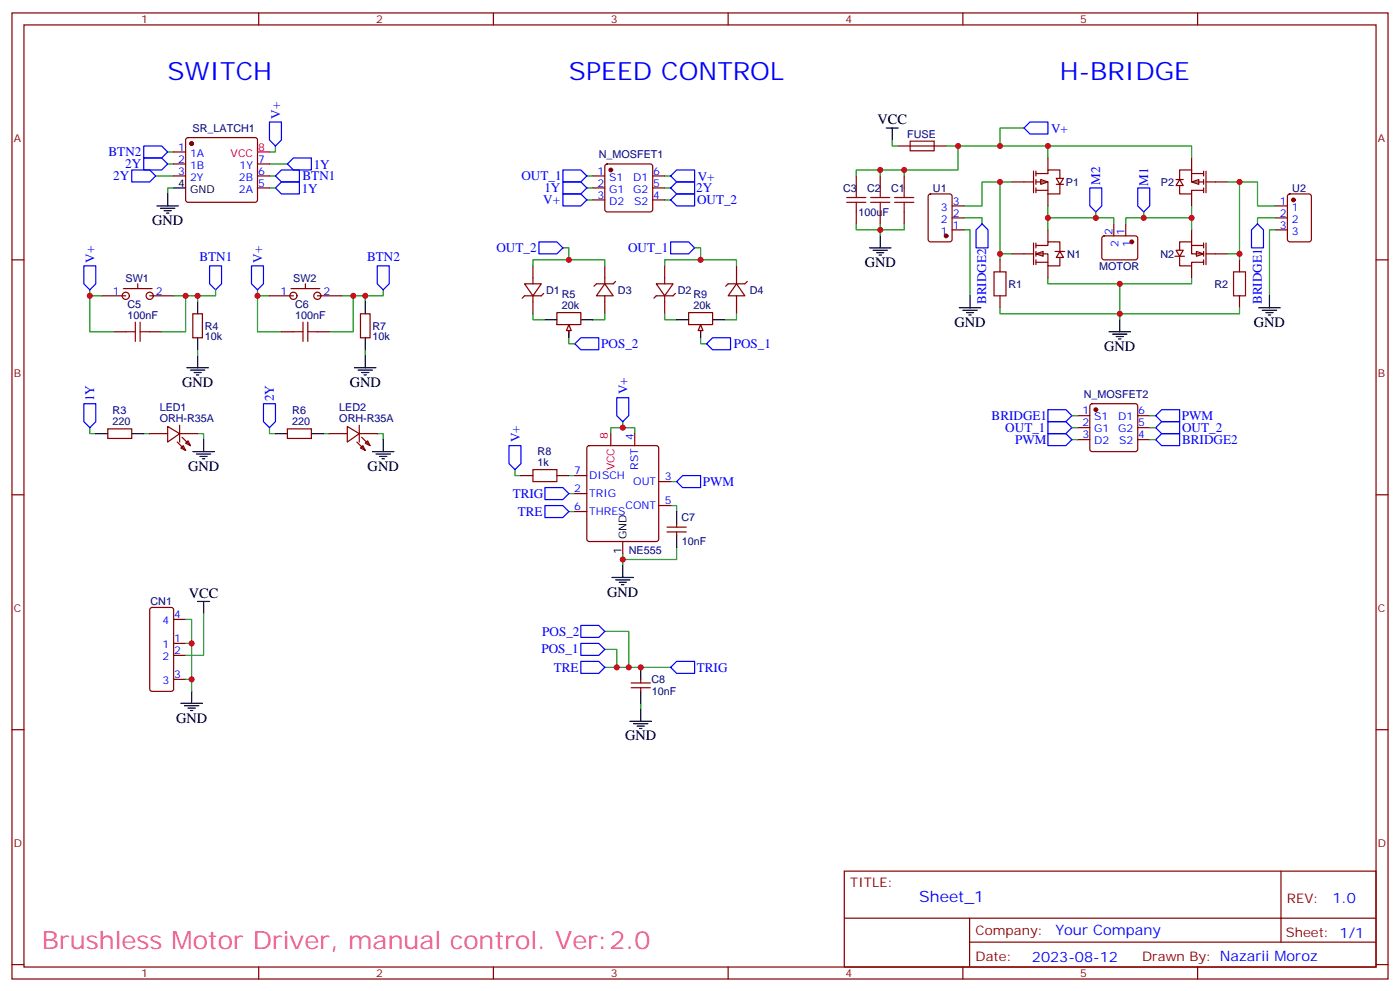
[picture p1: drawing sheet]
<svg xmlns="http://www.w3.org/2000/svg" width="412mm" height="292mm" viewBox="0 0 412 292" stroke-linecap="round" stroke-linejoin="round" font-family="sans-serif">
<g fill="none" stroke="#870000" stroke-width=".35">
<path d="M3.5 3.8h405.4v284.3h-405.4zM7.1 7.3h398.2v277.3h-398.2zM76.2 3.8v3.5M145.3 3.8v3.5M214.5 3.8v3.5M283.6 3.8v3.5M352.8 3.8v3.5M3.5 76.5h3.6M405.3 76.5h3.6M3.5 145.6h3.6M405.3 145.6h3.6M3.5 214.8h3.6"/>
<path d="M405.3 214.8h3.6M248.7 256.4h156.6v28.2h-156.6zM377.3 256.4v20.9M248.7 270.2h156.5M285.6 277.3h119.6M285.6 270.2v14.2M3.5 283.9h3.6M76.2 284.6v3.5M145.3 284.6v3.5M214.5 284.6v3.5M283.6 284.6v3.5M352.8 284.6v3.5"/>
<path d="M405.3 283.9h3.6"/>
</g>
<g fill="#fff" stroke="#870000" stroke-width=".35">
<path d="M305.2 74.7l2.1-.7v1.4z"/>
<path d="M312.2 74l1.1 1.8h-2.2z"/>
</g>
<path d="M298.1 74.7h6.3M304.4 71.5v6.4M305.2 72.2h3.5v-1h3.5v2.8M305.2 74.7h3.5v3.5h3.5v-2.4M305.2 77.2h3.5M305.2 71.5v1.5M305.2 74v1.4M305.2 76.5v1.4M308.7 67.7v3.5M308.7 78.2v3.6M310.8 74h2.8" fill="none" stroke="#870000" stroke-width=".35"/>
<g fill="#fff" stroke="#870000" stroke-width=".35">
<path d="M352.4 74l2.1 .7-2.1 .7z"/>
<path d="M346.4 73.7h2.1l-1 1.7z"/>
</g>
<path d="M346.1 75.4h2.8M347.5 75.4v2.8h3.5v-1h3.5M347.5 73.7v-2.5h3.5v3.5h3.5M351 72.2h3.5M351 67.7v3.5M351 78.2v3.6M354.5 71.5v1.5M354.5 74v1.4M354.5 76.5v1.4M355.2 71.5v6.4M355.2 74.7h6.4" fill="none" stroke="#870000" stroke-width=".35"/>
<g fill="#fff" stroke="#870000" stroke-width=".35">
<path d="M306.6 52.8l2.1 .8-2.1 .7z"/>
<path d="M311.1 52.5h2.2l-1.1 1.8z"/>
</g>
<path d="M298.1 53.6h6.3M304.4 50.4v6.3M305.2 51.1h3.5v-1.1h3.5v2.5M305.2 53.6h3.5v3.5M305.2 56h3.5M305.2 50.4v1.4M305.2 52.8v1.5M305.2 55.3v1.4M308.7 46.5v3.5M308.7 57.1v3.5M311.1 54.3h2.2M312.2 54.3v2.8h-3.5" fill="none" stroke="#870000" stroke-width=".35"/>
<g fill="#fff" stroke="#870000" stroke-width=".35">
<path d="M351 53.6l2.1-.8v1.5z"/>
<path d="M347.5 52.8l1 1.8h-2.1z"/>
</g>
<g fill="none" stroke="#870000" stroke-width=".35">
<path d="M51.2 44.7h3.5M51.2 48.3h3.5M51.2 51.8h3.5M54.9 40.7l.5-.2h19.7l.5 .2 .2 .5v17.6l-.2 .5-.5 .2h-19.7l-.5-.2-.2-.5v-17.6zM75.8 48.3h3.6M75.8 51.8h3.6M75.8 55.3h3.6M264.6 43h14.1M273.6 57.3l.5-.2h5.7l.6 .4 .1 13-.5 .6-5.9 .1-.6-.5-.1-12.9zM346.4 52.8h2.1M347.5 54.6v2.5h3.5v-1.1h3.5M351 50h-3.5v2.8"/>
<path d="M351 50v3.6h3.5M351 51.1h3.5M351 46.5v3.5M351 57.1v3.5M354.5 50.4v1.4M354.5 52.8v1.5M354.5 55.3v1.4M355.2 50.4v6.3M355.2 53.6h6.4M379.5 57.3l.4-.2h5.7l.6 .4 .1 13-.5 .6-5.9 .1-.6-.5-.1-12.9zM157 78.2v5.3M178.2 78.2v5.3"/>
<path d="M195.8 78.2v5.3M217 78.2v5.3M280.5 60.6h3.5M280.5 64.1h3.5M280.5 67.7h3.5M294.6 76.5v3.5M324.8 69.6l.5-.2 9.4 .1 .4 .6v6l-.7 .4-9.4-.1-.4-.6v-5.7zM328.1 65.9v3.5M331.6 65.9v3.5M365.1 76.5v3.5M375.7 60.6h3.5M375.7 64.1h3.5"/>
<path d="M375.7 67.7h3.5M30 87.1h7M33.5 97.6h3.5M36.3 84.9h8.5M40.6 83.5v1.4M44.1 87.1h7.1M44.1 97.6h3.5M56.8 92.4h2.8v7h-2.8zM79.4 87.1h7M82.9 97.6h3.5M85.7 84.9h8.5M90 83.5v1.4"/>
<path d="M93.5 87.1h7M93.5 97.6h3.5M106.2 92.4h2.8v7h-2.8zM154.5 83.5h5l-2.5 3.6zM157 87.1v5.3M160.2 86.4l-.7 .7h-5l-.7 .7M164 92h7.1v3.5h-7.1zM167.6 96.2v1.8M178.2 83.5l2.4 3.6h-4.9zM178.2 87.1v5.3M181.3 82.8l-.7 .7h-4.9l-.7 .7M193.3 83.5h5l-2.5 3.6z"/>
<path d="M195.8 87.1v5.3M199 86.4l-.7 .7h-5l-.7 .7M217 83.5l2.4 3.6h-4.9zM217 87.1v5.3M220.1 82.8l-.7 .7h-4.9l-.7 .7M294.6 87.1v3.5M365.1 87.1v3.5M31.7 126.2h7.1v2.8h-7.1zM44.1 127.6h5.3M49.4 125.5l3.5 2.1-3.5 2.5zM52.2 130.1l2.5 2.5M52.9 127.6h5.3"/>
<path d="M52.9 125.2v4.9M53.6 128.7l2.5 2.5M54 131.2l.7 1.4-1.4-.7zM54.7 130.5l.7-.7 .7 1.4zM84.7 126.2h7v2.8h-7zM97 127.6h5.3M102.3 125.5l3.5 2.1-3.5 2.5zM105.1 130.1l2.5 2.5M105.8 127.6h5.3M105.8 125.2v4.9M106.5 128.7l2.5 2.5M106.9 131.2l.7 1.4-1.4-.7z"/>
<path d="M107.6 130.5l.7-.7 .7 1.4zM153.5 140h3.5M164 140h3.6M169.3 140h3.6M173.1 131.4l.5-.2h19.7l.5 .2 .2 .5v26.8l-.2 .5-.5 .2h-19.7l-.5-.2-.2-.5v-26.8zM179.9 127.6v3.6M187 127.6v3.6M169.3 150.6h3.6M169.3 145.3h3.6M183.4 159.4v3.5M194 148.8h3.6M194 141.7h3.6"/>
<path d="M196.5 156.6h5.6M196.5 155.2h5.6M199.3 154.1v1.1M199.3 156.6v1"/>
<circle cx="37" cy="87.1" r="1.06"/>
<circle cx="44.1" cy="87.1" r="1.06"/>
<circle cx="86.4" cy="87.1" r="1.06"/>
<circle cx="93.5" cy="87.1" r="1.06"/>
</g>
<g fill="none" stroke="#008700" stroke-width=".35">
<path d="M301.6 37.7h-7v5.3M45.9 51.8h5.3M49.4 48.3h1.8M49.4 44.7h1.8M51.2 55.3h-1.8v1.8M79.4 48.3h5.3M79.4 51.8h1.7M79.4 55.3h1.7M81.1 43v1.7h-1.7M262.8 41.2v1.8h1.8M278.7 43h3.5M294.6 53.6h-5.3v7h-5.3"/>
<path d="M298.1 53.6h-3.5v21.1M308.7 46.5v-3.5h42.3v3.5M308.7 43h-26.5v7h-15.9v1.8M361.6 53.6h3.5v21.1M365.1 53.6h5.3v7h5.3M165.8 73h1.8v3.5h10.6v1.7M167.6 76.5h-10.6v1.7M204.6 73h1.8v3.5h10.6v1.7M206.4 76.5h-10.6v1.7M284 64.1h5.3v1.8M284 67.7h1.8v19.4M298.1 74.7h-3.5v1.8"/>
<path d="M308.7 64.1h19.4v1.8M308.7 60.6v7.1M322.8 62.4v1.7M336.9 62.4v1.7M351 64.1h-19.4v1.8M351 60.6v7.1M361.6 74.7h3.5v1.8M375.7 64.1h-5.3v1.8M375.7 67.7h-1.8v19.4M26.5 85.3v1.8h3.5M26.5 87.1v10.5h7M51.2 87.1h3.5v10.5h-7.1"/>
<path d="M54.7 87.1h3.5v1.7M63.5 85.3v1.8h-5.3M75.8 87.1v10.5h7.1M75.8 85.3v1.8h3.6M100.5 87.1h3.6v10.5h-7.1M104.1 87.1h3.5v1.7M112.9 85.3v1.8h-5.3M157 92.4v1.7h3.5M167.6 99.4v1.8h1.7M178.2 92.4v1.7h-3.6M195.8 92.4v1.7h3.5M206.4 99.4v1.8h1.7"/>
<path d="M217 92.4v1.7h-3.6M294.6 90.6v1.8h70.5v-1.8M308.7 81.8v1.7h21.1v10.6M351 81.8v1.7h-21.2M58.2 102.9v1.8M107.6 102.9v1.8M26.5 125.9v1.7h1.7M42.3 127.6h1.8M58.2 127.6h1.8v1.8M79.4 125.9v1.7h1.7M95.2 127.6h1.8M111.1 127.6h1.8v1.8"/>
<path d="M151.7 138.2v1.8h1.8M167.6 140h1.7M183.4 125.9h3.6v1.7M183.4 124.1v1.8h-3.5v1.7M167.6 145.3h1.7M167.6 150.6h1.7M197.6 148.8h1.7v1.8M197.6 141.7h1.7M183.4 162.9v3.5M199.3 161.1v3.6h-15.9"/>
</g>
<g fill="none" stroke="#000" stroke-width=".35">
<path d="M261.1 37.7h3.5M262.8 37.7v3.5M49.4 57.1v3.5M51.2 55.3h3.5M46.2 60.6h6.4M47.3 61.3h4.2M48.3 62h2.1M49 62.7h.7M256.1 73h6.4M257.2 73.7h4.2M258.2 74.4h2.1M258.9 75.1h.7"/>
<path d="M259.3 69.4v3.6M58.2 88.8v3.6M58.2 99.4v3.5M107.6 88.8v3.6M107.6 99.4v3.5M160.5 94.1h3.5M167.6 95.9v3.5M171.1 94.1h3.5M326.7 97.6h6.3M327.7 98.4h4.3M328.8 99.1h2.1M329.5 99.8h.7"/>
<path d="M329.8 94.1v3.5M55 108.2h6.4M56.1 108.9h4.2M57.1 109.6h2.2M57.9 110.3h.7M58.2 104.7v3.5M104.4 108.2h6.4M105.5 108.9h4.2M106.5 109.6h2.2M107.2 110.3h.7M107.6 104.7v3.5M28.2 127.6h3.5"/>
<path d="M38.8 127.6h3.5M56.8 132.9h6.3M57.9 133.6h4.2M58.9 134.3h2.1M59.6 135h.7M60 129.4v3.5M81.1 127.6h3.6M91.7 127.6h3.5M109.7 132.9h6.4M110.8 133.6h4.2M111.8 134.3h2.1M112.5 135h.7"/>
<path d="M112.9 129.4v3.5M199.3 150.6v3.5M199.3 157.6v3.5M180.3 170h6.3M181.3 170.7h4.3M182.4 171.4h2.1M183.1 172.1h.7M183.4 166.4v3.6"/>
</g>
<path d="M268.1 41.6h7.1v2.8h-7.1zM37 97.6h2.9M39.9 94.8v5.7M41.3 94.8v5.7M41.3 97.6h2.8M86.4 97.6h2.9M89.3 94.8v5.7M90.7 97.6h2.8M90.7 94.8v5.7M292.8 80h3.5v7.1h-3.5zM363.4 80h3.5v7.1h-3.5zM157 138.2h7v3.5h-7z" fill="none" stroke="#a10000" stroke-width=".35"/>
<g fill="#870000" stroke="#870000" stroke-width=".35">
<circle cx="333.4" cy="71.2" r=".53"/>
<circle cx="381" cy="58.8" r=".53"/>
<circle cx="278.7" cy="69.4" r=".53"/>
<circle cx="56.4" cy="42.3" r=".53"/>
</g>
<g fill="none" stroke="#00f" stroke-width=".35">
<path d="M303.4 35.9h5.3v3.5h-5.3l-1.8-1.7zM38.8 50h5.3l1.8 1.8-1.8 1.8h-5.3zM42.3 46.5h5.3l1.8 1.8-1.8 1.7h-5.3zM42.3 43h5.3l1.8 1.7-1.8 1.8h-5.3zM81.1 55.3l1.8-1.7h5.3v3.5h-5.3zM81.1 51.8l1.8-1.8h5.3v3.6h-5.3zM84.7 48.3l1.7-1.8h5.3v3.5h-5.3zM321 55.3h3.6v5.3l-1.8 1.8-1.8-1.8zM335.1 55.3h3.6v5.3l-1.8 1.8-1.8-1.8zM24.7 78.2h3.5v5.3l-1.7 1.8-1.8-1.8zM61.7 78.2h3.6v5.3l-1.8 1.8-1.8-1.8zM74.1 78.2h3.5v5.3l-1.8 1.8-1.7-1.8z"/>
<path d="M111.1 78.2h3.6v5.3l-1.8 1.8-1.8-1.8zM158.7 71.2h5.3l1.8 1.8-1.8 1.7h-5.3zM197.6 71.2h5.2l1.8 1.8-1.8 1.7h-5.2zM24.7 118.8h3.5v5.3l-1.7 1.8-1.8-1.8zM77.6 118.8h3.5v5.3l-1.7 1.8-1.8-1.8zM169.3 101.2l1.8-1.8h5.3v3.5h-5.3zM181.7 117.1h3.5v5.2l-1.8 1.8-1.7-1.8zM208.1 101.2l1.8-1.8h5.3v3.5h-5.3zM149.9 131.2h3.6v5.3l-1.8 1.7-1.8-1.7zM160.5 143.5h5.3l1.8 1.8-1.8 1.7h-5.3zM160.5 148.8h5.3l1.8 1.8-1.8 1.7h-5.3zM199.3 141.7l1.8-1.7h5.3v3.5h-5.3z"/>
</g>
<path d="M75.8 44.7h3.6" fill="none" stroke="#f00" stroke-width=".35"/>
<path d="M167.6 95.5l.7 1.8h-1.4z" fill="#f0f0f0" stroke="#870000" stroke-width=".35"/>
<path d="M199.3 94.1h3.5M206.4 95.9v3.5M209.9 94.1h3.5" fill="none" stroke="#000" stroke-width=".35"/>
<path d="M202.8 92h7.1v3.5h-7.1zM206.4 96.2v1.8" fill="none" stroke="#870000" stroke-width=".35"/>
<path d="M206.4 95.5l.7 1.8h-1.4z" fill="#f0f0f0" stroke="#870000" stroke-width=".35"/>
<g fill="none" stroke="#008700" stroke-width=".35">
<path d="M172.9 58.8h1.7M172.9 51.8h1.7M172.9 55.3h1.7M195.8 58.8h1.8M195.8 51.8h1.8M195.8 55.3h1.8M259.3 50h-7.1v1.8M266.3 50h-7v1.8M252.2 65.9v1.8h14.1v-1.8M259.3 65.9v3.5M315.7 125.9h1.8M315.7 122.3h1.8"/>
<path d="M315.7 129.4h1.8M338.7 125.9h1.7M338.7 122.3h1.7M338.7 129.4h1.7M54.7 200h1.7v3.5M54.7 189.4h1.7v10.6M54.7 182.3h1.7v7.1M60 180.6v12.3h-5.3M178.2 185.8h7v10.6M178.2 191.1h3.5v5.3M178.2 196.4h19.4M188.7 207v1.8"/>
</g>
<g fill="none" stroke="#00f" stroke-width=".35">
<path d="M79.4 35.9h3.5v5.3l-1.8 1.8-1.7-1.8zM165.8 53.6h5.3l1.8 1.7-1.8 1.8h-5.3zM165.8 50h5.3l1.8 1.8-1.8 1.8h-5.3zM165.8 57.1h5.3l1.8 1.7-1.8 1.8h-5.3zM197.6 55.3l1.7-1.7h5.3v3.5h-5.3zM197.6 51.8l1.7-1.8h5.3v3.6h-5.3zM197.6 58.8l1.7-1.7h5.3v3.5h-5.3zM289.3 65.9l1.7 1.8v5.3h-3.5v-5.3zM370.4 65.9l1.8 1.8v5.3h-3.5v-5.3zM308.7 124.1h5.3l1.7 1.8-1.7 1.7h-5.3zM308.7 120.6h5.3l1.7 1.7-1.7 1.8h-5.3zM308.7 127.6h5.3l1.7 1.8-1.7 1.8h-5.3z"/>
<path d="M340.4 129.4l1.8-1.8h5.3v3.6h-5.3zM340.4 122.3l1.8-1.7h5.3v3.5h-5.3zM342.2 124.1h5.3v3.5h-5.3l-1.8-1.7zM171.1 194.7h5.3l1.8 1.7-1.8 1.8h-5.3zM171.1 189.4h5.3l1.8 1.7-1.8 1.8h-5.3zM171.1 184.1h5.3l1.8 1.7-1.8 1.8h-5.3zM197.6 196.4l1.7-1.7h5.3v3.5h-5.3z"/>
</g>
<g fill="none" stroke="#870000" stroke-width=".35">
<path d="M174.6 51.8h3.6M174.6 55.3h3.6M174.6 58.8h3.6M178.4 48.5l.5-.2h12.7l.5 .2 .2 .5v12.7l-.3 .5-.4 .2h-12.7l-.5-.3-.2-.4v-12.7zM192.3 51.8h3.5M192.3 55.3h3.5M192.3 58.8h3.5M252.2 51.8v3.5M259.3 51.8v3.5M266.3 51.8v3.5M252.2 62.4v3.5M259.3 62.4v3.5"/>
<path d="M266.3 62.4v3.5M321.3 119l.4-.2h12.7l.5 .2 .2 .5v12.7l-.2 .5-.5 .2h-12.7l-.5-.2-.2-.5v-12.7zM317.5 122.3h3.5M317.5 125.9h3.5M317.5 129.4h3.5M335.1 122.3h3.6M335.1 125.9h3.6M335.1 129.4h3.6M44.3 179l.5-.2h5.6l.7 .4 .1 23.6-.5 .6-5.9 .1-.6-.5-.1-23.5zM51.2 189.4h3.5M51.2 192.9h3.5M51.2 200h3.5"/>
<path d="M51.2 182.3h3.5M188.7 200v1M185.9 202.4h5.7M185.9 201h5.7M188.7 202.4v1.1"/>
</g>
<g fill="#870000" stroke="#870000" stroke-width=".35">
<circle cx="179.9" cy="50" r=".53"/>
<circle cx="322.8" cy="120.6" r=".53"/>
</g>
<g fill="none" stroke="#000" stroke-width=".35">
<path d="M282.6 90.6h6.3M283.6 91.3h4.3M284.7 92h2.1M285.4 92.7h.7M285.8 87.1v3.5M370.8 90.6h6.3M371.8 91.3h4.3M372.9 92h2.1M373.6 92.7h.7M373.9 87.1v3.5M58.2 177h3.5M60 177v3.6"/>
<path d="M188.7 196.4v3.6M53.3 207h6.3M54.3 207.7h4.3M55.4 208.4h2.1M56.1 209.1h.7M56.4 203.5v3.5M185.6 212.3h6.3M186.6 213h4.3M187.7 213.7h2.1M188.4 214.4h.7M188.7 203.5v3.5M188.7 208.8v3.5"/>
</g>
<path d="M249.4 59.5h5.7M249.4 58.1h5.7M252.2 55.3v2.8M252.2 59.5v2.9M256.5 59.5h5.6M256.5 58.1h5.6M259.3 55.3v2.8M259.3 59.5v2.9M263.5 59.5h5.7M263.5 58.1h5.7M266.3 55.3v2.8M266.3 59.5v2.9" fill="none" stroke="#a10000" stroke-width=".35"/>
<g fill="#c00">
<circle cx="329.8" cy="83.5" r=".88"/>
<circle cx="308.7" cy="43" r=".88"/>
<circle cx="294.6" cy="74.7" r=".88"/>
<circle cx="365.1" cy="74.7" r=".88"/>
<circle cx="329.8" cy="92.4" r=".88"/>
<circle cx="308.7" cy="64.1" r=".88"/>
<circle cx="351" cy="64.1" r=".88"/>
<circle cx="336.9" cy="64.1" r=".88"/>
<circle cx="322.8" cy="64.1" r=".88"/>
<circle cx="282.2" cy="43" r=".88"/>
<circle cx="294.6" cy="53.6" r=".88"/>
<circle cx="365.1" cy="53.6" r=".88"/>
<circle cx="26.5" cy="87.1" r=".88"/>
<circle cx="54.7" cy="87.1" r=".88"/>
<circle cx="58.2" cy="87.1" r=".88"/>
<circle cx="107.6" cy="87.1" r=".88"/>
<circle cx="104.1" cy="87.1" r=".88"/>
<circle cx="75.8" cy="87.1" r=".88"/>
<circle cx="183.4" cy="164.7" r=".88"/>
<circle cx="183.4" cy="125.9" r=".88"/>
<circle cx="167.6" cy="76.5" r=".88"/>
<circle cx="206.4" cy="76.5" r=".88"/>
<circle cx="188.7" cy="196.4" r=".88"/>
<circle cx="185.2" cy="196.4" r=".88"/>
<circle cx="181.7" cy="196.4" r=".88"/>
<circle cx="294.6" cy="43" r=".88"/>
<circle cx="56.4" cy="200" r=".88"/>
<circle cx="56.4" cy="189.4" r=".88"/>
<circle cx="259.3" cy="67.7" r=".88"/>
<circle cx="266.3" cy="50" r=".88"/>
<circle cx="259.3" cy="50" r=".88"/>
</g>
<g font-size="7.4" fill="#00f">
<text x="49.4" y="23.6">SWITCH</text>
<text x="167.6" y="23.6">SPEED CONTROL</text>
<text x="312.2" y="23.6">H-BRIDGE</text>
</g>
<text font-size="7.4" fill="#f39" x="12.3" y="279.3">Brushless Motor Driver, manual control. Ver:2.0</text>
<text font-size="4.6" fill="#00f" x="270.8" y="265.4">Sheet_1</text>
<g font-size="4.2">
<text x="258.5" y="36.6">VCC</text>
<text x="44.8" y="66.3">GND</text>
<text x="254.7" y="78.6">GND</text>
<text x="281.2" y="96.2">GND</text>
<text x="369.4" y="96.2">GND</text>
<text x="325.3" y="103.3">GND</text>
<text x="53.6" y="113.9">GND</text>
<text x="103" y="113.9">GND</text>
<text x="55.4" y="138.6">GND</text>
<text x="108.3" y="138.6">GND</text>
<text x="55.6" y="175.9">VCC</text>
<text x="178.9" y="175.6">GND</text>
<text x="51.9" y="212.7">GND</text>
<text x="184.1" y="217.9">GND</text>
</g>
<g font-size="4.2" fill="#00f">
<text x="392.5" y="265.7">1.0</text>
<text x="310.9" y="275.2">Your Company</text>
<text x="304" y="283">2023-08-12</text>
</g>
<g font-size="3.9" fill="#00f">
<text x="82.5" y="35" transform="rotate(-90 82.5 35)">V+</text>
<text x="309.6" y="39.1">V+</text>
<text x="32" y="46">BTN2</text>
<text x="33.4" y="53">2Y</text>
<text x="36.9" y="49.5">2Y</text>
<text x="89.1" y="53">BTN1</text>
<text x="92.4" y="49.6">1Y</text>
<text x="153.6" y="53">OUT_1</text>
<text x="205.6" y="53.2">V+</text>
<text x="88.9" y="56.7">1Y</text>
<text x="160" y="60">V+</text>
<text x="160.4" y="56.6">1Y</text>
<text x="205.1" y="56.6">2Y</text>
<text x="324.1" y="54.4" transform="rotate(-90 324.1 54.4)">M2</text>
<text x="338.2" y="54.6" transform="rotate(-90 338.2 54.6)">M1</text>
<text x="205.3" y="60.1">OUT_2</text>
<text x="27.8" y="77.3" transform="rotate(-90 27.8 77.3)">V+</text>
<text x="58.8" y="76.8">BTN1</text>
<text x="77.2" y="77.3" transform="rotate(-90 77.2 77.3)">V+</text>
<text x="108.2" y="76.8">BTN2</text>
<text x="146.2" y="74.2">OUT_2</text>
<text x="185" y="74.2">OUT_1</text>
<text x="290.5" y="89.5" transform="rotate(-90 290.5 89.5)">BRIDGE2</text>
<text x="371.7" y="89.5" transform="rotate(-90 371.7 89.5)">BRIDGE1</text>
<text x="177.1" y="102.4">POS_2</text>
<text x="216.2" y="102.5">POS_1</text>
<text x="27.7" y="118.1" transform="rotate(-90 27.7 118.1)">1Y</text>
<text x="80.6" y="118.1" transform="rotate(-90 80.6 118.1)">2Y</text>
<text x="184.8" y="116.1" transform="rotate(-90 184.8 116.1)">V+</text>
<text x="292.1" y="123.6">BRIDGE1</text>
<text x="348.1" y="123.7">PWM</text>
<text x="153.1" y="130.2" transform="rotate(-90 153.1 130.2)">V+</text>
<text x="296.1" y="127.1">OUT_1</text>
<text x="299" y="130.6">PWM</text>
<text x="348.2" y="127.1">OUT_2</text>
<text x="348.2" y="130.8">BRIDGE2</text>
<text x="207" y="143.1">PWM</text>
<text x="151" y="146.5">TRIG</text>
<text x="152.5" y="151.8">TRE</text>
<text x="159.7" y="187.1">POS_2</text>
<text x="159.5" y="192.3">POS_1</text>
<text x="163.1" y="197.7">TRE</text>
<text x="205.3" y="197.7">TRIG</text>
</g>
<g font-size="3.9" fill="#800">
<text x="250.5" y="261">TITLE:</text>
<text x="379.1" y="265.7">REV:</text>
<text x="287.4" y="275.2">Company:</text>
<text x="378.7" y="275.8">Sheet: 1/1</text>
<text x="287.4" y="282.9">Date:</text>
<text x="336.4" y="282.9">Drawn By: Nazarii Moroz</text>
</g>
<g font-size="3.2" fill="#800">
<text x="41.6" y="6.8">1</text>
<text x="110.8" y="6.8">2</text>
<text x="179.9" y="6.8">3</text>
<text x="249.1" y="6.8">4</text>
<text x="318.2" y="6.8">5</text>
<text x="4.1" y="41.9">A</text>
<text x="405.9" y="41.9">A</text>
<text x="4.1" y="111.1">B</text>
<text x="405.9" y="111.1">B</text>
<text x="4.1" y="180.2">C</text>
<text x="405.9" y="180.2">C</text>
<text x="4.1" y="249.3">D</text>
<text x="405.9" y="249.3">D</text>
<text x="41.6" y="287.6">1</text>
<text x="110.8" y="287.6">2</text>
<text x="179.9" y="287.6">3</text>
<text x="249.1" y="287.6">4</text>
<text x="318.2" y="287.6">5</text>
</g>
<g font-size="3.2" fill="#000080">
<text x="56.7" y="38.7">SR_LATCH1</text>
<text x="267.3" y="40.6">FUSE</text>
<text x="176.4" y="46.5">N_MOSFET1</text>
<text x="248.4" y="56.4">C3</text>
<text x="255.4" y="56.4">C2</text>
<text x="262.5" y="56.4">C1</text>
<text x="274.8" y="56.4">U1</text>
<text x="314" y="54.7">P1</text>
<text x="341.9" y="54.7">P2</text>
<text x="380.7" y="56.5">U2</text>
<text x="252.9" y="63.5">100uF</text>
<text x="314.3" y="75.8">N1</text>
<text x="341.9" y="75.8">N2</text>
<text x="37" y="82.9">SW1</text>
<text x="86.4" y="82.9">SW2</text>
<text x="323.8" y="79.4">MOTOR</text>
<text x="160.9" y="86.4">D1</text>
<text x="165.5" y="87.7">R5</text>
<text x="182" y="86.4">D3</text>
<text x="199.7" y="86.4">D2</text>
<text x="204.3" y="87.7">R9</text>
<text x="220.8" y="86.4">D4</text>
<text x="297" y="84.7">R1</text>
<text x="357.7" y="84.7">R2</text>
<text x="37.5" y="93.8">100nF</text>
<text x="37.5" y="90.5">C5</text>
<text x="86.9" y="93.8">100nF</text>
<text x="86.9" y="90.5">C6</text>
<text x="165.5" y="90.9">20k</text>
<text x="204.3" y="90.9">20k</text>
<text x="60.3" y="100.2">10k</text>
<text x="60.3" y="97">R4</text>
<text x="109.7" y="100.2">10k</text>
<text x="109.7" y="97">R7</text>
<text x="319.3" y="117.1">N_MOSFET2</text>
<text x="33.2" y="125.2">220</text>
<text x="33.2" y="122">R3</text>
<text x="47" y="124.1">ORH-R35A</text>
<text x="47" y="120.9">LED1</text>
<text x="86.1" y="125.2">220</text>
<text x="86.1" y="122">R6</text>
<text x="100" y="124.1">ORH-R35A</text>
<text x="100" y="120.9">LED2</text>
<text x="158.4" y="137.2">1k</text>
<text x="158.4" y="134.1">R8</text>
<text x="200.7" y="153.5">C7</text>
<text x="200.9" y="160.5">10nF</text>
<text x="185.2" y="162.9">NE555</text>
<text x="44.3" y="178.1">CN1</text>
<text x="191.9" y="201.1">C8</text>
<text x="192" y="204.6">10nF</text>
</g>
<g font-size="3.2" fill="#00f">
<text x="52.5" y="44.4">1</text>
<text x="52.5" y="47.9">2</text>
<text x="56" y="46.1">1A</text>
<text x="76" y="47.9">7</text>
<text x="52.5" y="51.4">3</text>
<text x="56" y="49.7">1B</text>
<text x="56" y="53.2">2Y</text>
<text x="70.4" y="53.2">2B</text>
<text x="70.6" y="49.7">1Y</text>
<text x="76" y="51.4">6</text>
<text x="176" y="51.4">1</text>
<text x="179.5" y="53.2">S1</text>
<text x="186.5" y="53.2">D1</text>
<text x="192.4" y="51.4">6</text>
<text x="70.4" y="56.7">2A</text>
<text x="76" y="55">5</text>
<text x="176" y="55">2</text>
<text x="176" y="58.5">3</text>
<text x="179.5" y="56.7">G1</text>
<text x="186.5" y="56.7">G2</text>
<text x="192.4" y="58.5">4</text>
<text x="192.4" y="55">5</text>
<text x="179.5" y="60.3">D2</text>
<text x="186.8" y="60.3">S2</text>
<text x="277.1" y="65.5">2</text>
<text x="277.1" y="62">3</text>
<text x="280.6" y="63.8">2</text>
<text x="280.6" y="60.3">3</text>
<text x="377" y="60.3">1</text>
<text x="377" y="63.8">2</text>
<text x="380.5" y="62">1</text>
<text x="380.5" y="65.5">2</text>
<text x="277.1" y="69.1">1</text>
<text x="280.6" y="67.3">1</text>
<text x="327.7" y="69.3" transform="rotate(-90 327.7 69.3)">2</text>
<text x="331.3" y="69.3" transform="rotate(-90 331.3 69.3)">1</text>
<text x="377" y="67.3">3</text>
<text x="380.5" y="69.1">3</text>
<text x="329.5" y="72.7" transform="rotate(-90 329.5 72.7)">2</text>
<text x="333" y="72.7" transform="rotate(-90 333 72.7)">1</text>
<text x="33.3" y="86.7">1</text>
<text x="45.9" y="86.7">2</text>
<text x="82.6" y="86.7">1</text>
<text x="95.2" y="86.7">2</text>
<text x="318.8" y="122">1</text>
<text x="318.8" y="125.5">2</text>
<text x="322.3" y="123.8">S1</text>
<text x="329.4" y="123.8">D1</text>
<text x="335.3" y="125.5">5</text>
<text x="335.3" y="122">6</text>
<text x="186.6" y="129.4" transform="rotate(-90 186.6 129.4)">4</text>
<text x="318.8" y="129">3</text>
<text x="322.3" y="127.3">G1</text>
<text x="322.3" y="130.8">D2</text>
<text x="329.4" y="127.3">G2</text>
<text x="329.6" y="130.8">S2</text>
<text x="335.3" y="129">4</text>
<text x="169.1" y="139.6">7</text>
<text x="173.6" y="141">DISCH</text>
<text x="186.5" y="142.8">OUT</text>
<text x="188" y="138.2" transform="rotate(-90 188 138.2)">RST</text>
<text x="195.8" y="141.4">3</text>
<text x="169.1" y="144.9">2</text>
<text x="173.6" y="146.3">TRIG</text>
<text x="184.3" y="149.9">CONT</text>
<text x="195.8" y="148.4">5</text>
<text x="169.1" y="150.2">6</text>
<text x="173.6" y="151.6">THRES</text>
<text x="47.8" y="183.7">4</text>
<text x="51.3" y="182">4</text>
<text x="47.8" y="190.8">1</text>
<text x="51.3" y="189">1</text>
<text x="47.8" y="194.3">2</text>
<text x="51.3" y="192.5">2</text>
<text x="47.8" y="201.4">3</text>
<text x="51.3" y="199.6">3</text>
</g>
<g font-size="3.2" fill="#f00">
<text x="67.9" y="46.1">VCC</text>
<text x="76" y="44.4">8</text>
<text x="179.1" y="129.3" transform="rotate(-90 179.1 129.3)">8</text>
<text x="181" y="138.5" transform="rotate(-90 181 138.5)">VCC</text>
</g>
<g font-size="3.2">
<text x="52.5" y="55">4</text>
<text x="56" y="56.7">GND</text>
<text x="184.5" y="158.7" transform="rotate(-90 184.5 158.7)">GND</text>
<text x="183.1" y="163.2" transform="rotate(-90 183.1 163.2)">1</text>
</g>
</svg>
